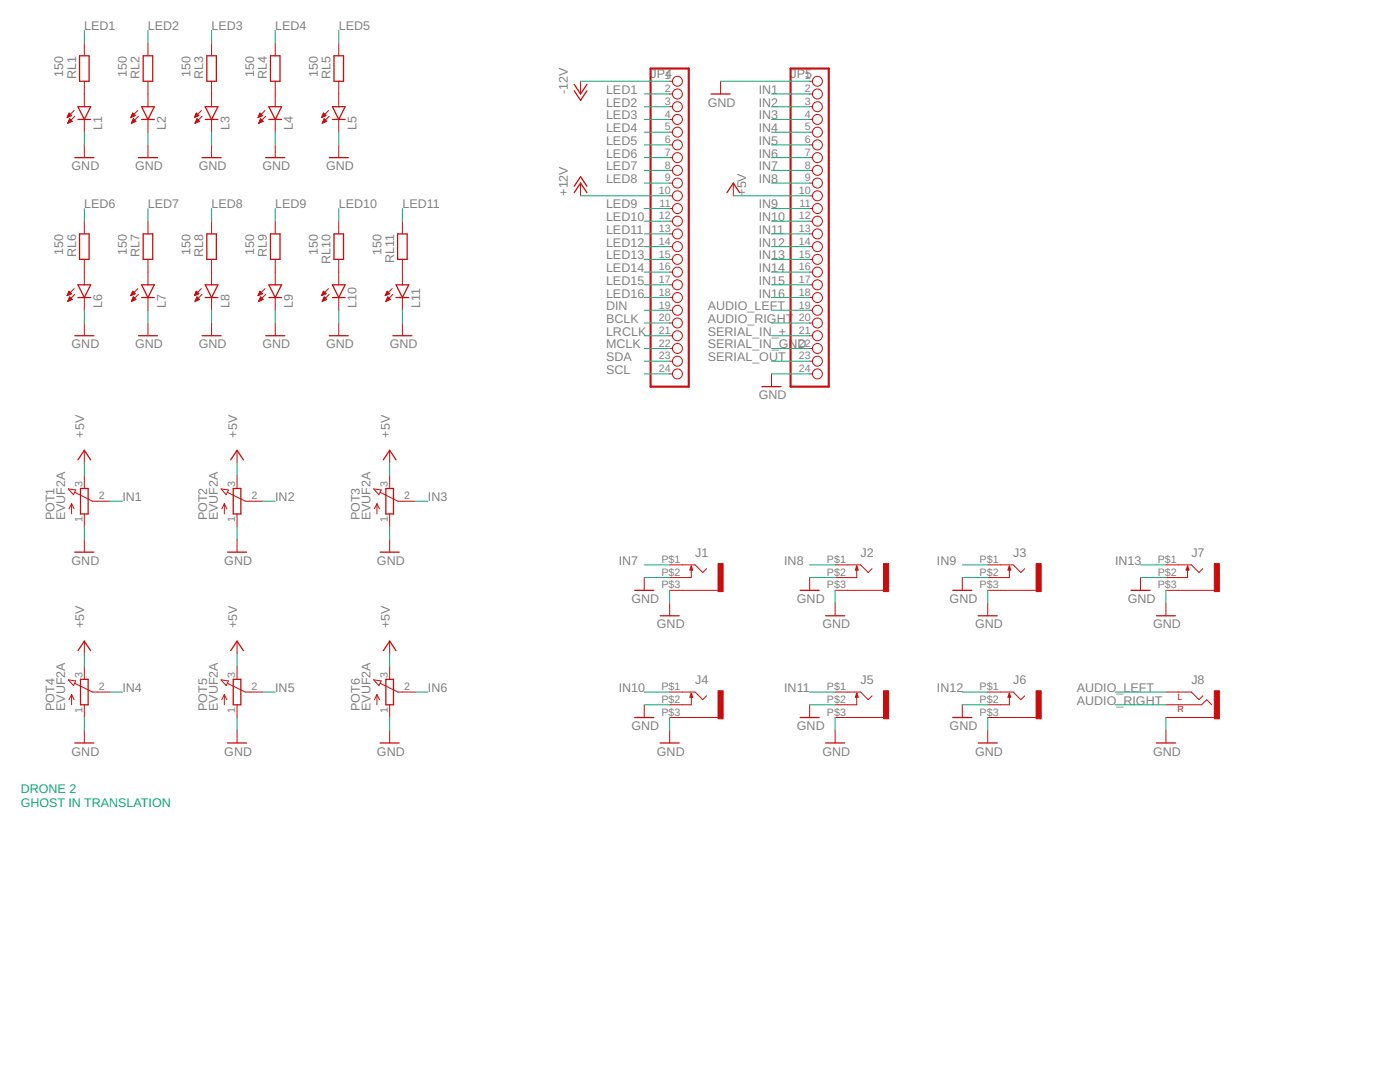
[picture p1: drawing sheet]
<svg xmlns="http://www.w3.org/2000/svg" width="279mm" height="216mm" viewBox="0 0 279 216" stroke-linecap="round" stroke-linejoin="round" font-family="sans-serif">
<g fill="none" stroke="#c90d0c" stroke-width=".25">
<path d="M15.9 11.1h1.9v5.1h-1.9zM28.6 11.1h1.9v5.1h-1.9zM41.3 11.1h1.9v5.1h-1.9zM54 11.1h1.9v5.1h-1.9zM66.7 11.1h1.9v5.1h-1.9zM114.6 16.8l1.3 2 1.2-2M114.6 18.1l1.3 1.9 1.2-1.9M141.9 18.8h3.8M14.9 31.5h3.8M15.6 23.8h2.5M15.6 21.3h2.5l-1.3 2.5zM27.6 31.5h3.8"/>
<path d="M28.3 21.3h2.5l-1.3 2.5zM28.3 23.8h2.5M40.3 31.5h3.8M41 23.8h2.5M41 21.3h2.5l-1.3 2.5zM53 31.5h3.8M53.7 23.8h2.5M53.7 21.3h2.5l-1.3 2.5zM65.7 31.5h3.8M66.3 23.8h2.6M66.3 21.3h2.6l-1.3 2.5zM114.6 38.4l1.3-1.9 1.2 1.9"/>
<path d="M114.6 37.2l1.3-1.9 1.2 1.9M145.1 38.4l1.2-1.9 1.3 1.9M15.6 56.8h2.5l-1.3 2.6zM15.6 59.4h2.5M15.9 46.7h1.9v5.1h-1.9zM28.3 59.4h2.5M28.3 56.8h2.5l-1.3 2.6zM28.6 46.7h1.9v5.1h-1.9zM41 59.4h2.5M41 56.8h2.5l-1.3 2.6zM41.3 46.7h1.9v5.1h-1.9zM53.7 59.4h2.5"/>
<path d="M53.7 56.8h2.5l-1.3 2.6zM54 46.7h1.9v5.1h-1.9zM66.3 59.4h2.6M66.3 56.8h2.6l-1.3 2.6zM66.7 46.7h1.9v5.1h-1.9zM79 59.4h2.6M79 56.8h2.6l-1.3 2.6zM79.4 46.7h1.9v5.1h-1.9zM14.9 67h3.8M27.6 67h3.8M40.3 67h3.8M53 67h3.8"/>
<path d="M65.7 67h3.8M78.4 67h3.8M152.1 77.2h3.8M15.6 91.8l1.2-1.9 1.3 1.9M16.1 97.5h1.5v5.1h-1.5zM46 91.8l1.3-1.9 1.3 1.9M46.5 97.5h1.6v5.1h-1.6zM76.5 91.8l1.3-1.9 1.2 1.9M77 97.5h1.5v5.1h-1.5zM14.9 110.2h3.8M45.4 110.2h3.8M75.9 110.2h3.8"/>
<path d="M126.7 117.8h3.8M138 113l.2 .7h-.5zM159.7 117.8h3.8M171 113l.2 .7h-.5zM190.1 117.8h3.9M201.4 113l.3 .7h-.5zM225.7 117.8h3.8M237 113l.3 .7h-.6zM15.6 129.8l1.2-1.9 1.3 1.9M16.1 135.6h1.5v5h-1.5zM46 129.8l1.3-1.9 1.3 1.9M46.5 135.6h1.6v5h-1.6z"/>
<path d="M76.5 129.8l1.3-1.9 1.2 1.9M77 135.6h1.5v5h-1.5zM131.7 122.9h3.9M138 138.3l.2 .8h-.5zM164.8 122.9h3.8M171 138.3l.2 .8h-.5zM195.2 122.9h3.8M201.4 138.3l.3 .8h-.5zM230.8 122.9h3.8M14.9 148.3h3.8M45.4 148.3h3.8M75.9 148.3h3.8"/>
<path d="M126.7 143.2h3.8M131.7 148.3h3.9M159.7 143.2h3.8M164.8 148.3h3.8M190.1 143.2h3.9M195.2 148.3h3.8M230.8 148.3h3.8"/>
</g>
<g fill="none" stroke="#c90d0c" stroke-width=".2">
<path d="M16.8 8.6v2.5M16.8 16.2v5.1M29.5 8.6v2.5M29.5 16.2v5.1M42.2 8.6v2.5M42.2 16.2v5.1M54.9 8.6v2.5M54.9 16.2v5.1M67.6 8.6v2.5M67.6 16.2v5.1M115.9 16.2v2.6M133.6 16.2h.6"/>
<path d="M133.6 18.8h.6M143.8 16.2v2.6M161.6 16.2h.5M161.6 18.8h.5M13.4 23.3h.3M13.5 23.2h.4M13.5 23.1h.7M13.5 24.6h.1M13.6 23h.6M13.6 24.4h.3M13.7 22.9h.4M13.7 24.3h.5"/>
<path d="M13.7 22.7h.2M13.7 24.2h.7M13.8 22.6h.1M13.8 24.1h.5M13.8 22.6l.5 .5-.9 .4zM13.8 23.9h.3M13.8 23.8h.2M13.9 23.7l.5 .5-.9 .4zM14.8 22.1l-1.4 1.4M14.9 23.2l-1.4 1.4M16.8 23.8v2.6M16.8 28.9v2.6"/>
<path d="M26.1 23.3h.3M26.2 23.2h.4M26.2 23.1h.7M26.2 24.6h.1M26.3 23h.6M26.3 24.4h.3M26.4 22.9h.4M26.4 24.3h.5M26.4 22.7h.2M26.4 24.2h.7M26.4 24.1h.6M26.5 22.6h.1"/>
<path d="M26.5 22.6l.5 .5-.9 .4zM26.5 23.9h.3M26.5 23.8h.2M27.1 24.2l-.5-.5-.4 .9M27.1 24.2l-.9 .4M27.5 22.1l-1.4 1.4M27.6 23.2l-1.4 1.4M29.5 23.8v2.6M29.5 28.9v2.6M38.8 23.3h.2M38.9 23.2h.4M38.9 23.1h.7"/>
<path d="M38.9 24.6h.1M39 23h.6M39 24.4h.3M39 24.3h.6M39.1 22.9h.4M39.1 22.7h.2M39.1 24.2h.7M39.1 24.1h.6M39.2 22.6h.1M39.2 22.6l.5 .5-.9 .4zM39.2 23.9h.3M39.2 23.8h.2"/>
<path d="M39.8 24.2l-.5-.5-.4 .9M39.8 24.2l-.9 .4M40.2 22.1l-1.4 1.4M40.3 23.2l-1.4 1.4M42.2 23.8v2.6M42.2 28.9v2.6M51.5 23.3h.2M51.6 23.2h.4M51.6 24.6h.1M51.6 23.1h.7M51.7 23h.6M51.7 24.4h.3"/>
<path d="M51.7 24.3h.6M51.8 22.9h.4M51.8 22.7h.2M51.8 24.2h.7M51.8 22.6h.1M51.8 24.1h.6M51.9 22.6l.5 .5-.9 .4zM51.9 23.9h.3M51.9 23.8h.2M52 23.7l.5 .5-.9 .4zM52.9 22.1l-1.4 1.4M53 23.2l-1.4 1.4"/>
<path d="M54.9 23.8v2.6M54.9 28.9v2.6M64.2 23.3h.2M64.3 23.2h.4M64.3 24.6h.1M64.3 23.1h.7M64.4 23h.6M64.4 24.4h.3M64.4 22.9h.5M64.4 24.3h.6M64.5 22.7h.2M64.5 24.2h.7"/>
<path d="M64.5 22.6h.1M64.5 24.1h.6M64.6 22.6l.5 .5-.9 .4zM64.6 23.9h.3M64.6 23.8h.2M64.7 23.7l-.4 .9M64.7 23.7l.5 .5-.9 .4M64.7 23.7h.1M65.6 22.1l-1.4 1.4M65.7 23.2l-1.4 1.4M67.6 23.8v2.6M67.6 28.9v2.6"/>
<path d="M115.9 36.5v2.6M133.6 21.3h.6M133.6 23.8h.6M133.6 26.4h.6M133.6 28.9h.6M133.6 31.5h.6M133.6 34h.6M133.6 36.5h.6M133.6 39.1h.6M146.3 36.5v2.6M161.6 21.3h.5M161.6 23.8h.5"/>
<path d="M161.6 26.4h.5M161.6 28.9h.5M161.6 31.5h.5M161.6 34h.5M161.6 36.5h.5M161.6 39.1h.5M13.4 58.9h.2M13.5 58.8h.4M13.5 58.7h.6M13.6 58.6h.6M13.6 58.4h.5M13.6 59.9h.5"/>
<path d="M13.7 58.3h.3M13.7 59.8h.7M13.7 58.2h.2M13.7 59.6h.6M13.8 58.1l.5 .5-.9 .4zM13.8 59.5h.4M13.8 59.4h.3M13.9 59.3h.1M13.9 59.2l.5 .6-.9 .3zM14.8 57.6l-1.4 1.4M14.9 58.7l-1.4 1.4M16.8 44.1v2.6"/>
<path d="M16.8 51.8v5M16.8 59.4v2.5M26.1 58.9h.2M26.2 58.8h.4M26.2 58.7h.6M26.3 58.6h.6M26.3 58.4h.5M26.3 59.9h.5M26.4 59.8h.7M26.4 58.3h.3M26.4 58.2h.2M26.4 59.6h.6"/>
<path d="M26.5 59.5h.4M26.5 58.1l.5 .5-.9 .4zM26.5 59.4h.3M26.6 59.3h.1M27.1 59.8l-.5-.6-.4 .9M27.1 59.8l-.9 .3M27.5 57.6l-1.4 1.4M27.6 58.7l-1.4 1.4M29.5 44.1v2.6M29.5 51.8v5M29.5 59.4v2.5M38.8 58.9h.2"/>
<path d="M38.9 58.8h.3M38.9 58.7h.6M39 58.6h.6M39 58.4h.5M39 59.9h.5M39.1 58.3h.3M39.1 59.8h.7M39.1 58.2h.2M39.1 59.6h.6M39.2 59.5h.4M39.2 58.1l.5 .5-.9 .4zM39.2 59.4h.3"/>
<path d="M39.3 59.3h.1M39.8 59.8l-.5-.6-.4 .9M39.8 59.8l-.9 .3M40.2 57.6l-1.4 1.4M40.3 58.7l-1.4 1.4M42.2 44.1v2.6M42.2 51.8v5M42.2 59.4v2.5M51.5 58.9h.2M51.6 58.8h.3M51.6 58.7h.6M51.7 58.6h.6"/>
<path d="M51.7 58.4h.5M51.7 59.9h.5M51.8 58.3h.3M51.8 59.8h.7M51.8 58.2h.2M51.8 59.6h.6M51.9 59.5h.4M51.9 58.1l.5 .5-.9 .4zM51.9 59.4h.3M52 59.3h.1M52 59.2l.5 .6-.9 .3zM52.9 57.6l-1.4 1.4"/>
<path d="M53 58.7l-1.4 1.4M54.9 44.1v2.6M54.9 51.8v5M54.9 59.4v2.5M64.2 58.9h.2M64.3 58.8h.3M64.3 58.7h.6M64.4 58.6h.6M64.4 58.4h.5M64.4 59.9h.5M64.5 58.3h.3M64.5 59.8h.7"/>
<path d="M64.5 58.2h.2M64.5 59.6h.6M64.6 58.1l.5 .5-.9 .4zM64.6 59.5h.4M64.6 59.4h.3M64.7 59.3h.1M65.2 59.8l-.5-.6-.4 .9M65.2 59.8l-.9 .3M65.6 57.6l-1.4 1.4M65.7 58.7l-1.4 1.4M67.6 44.1v2.6M67.6 51.8v5"/>
<path d="M67.6 59.4v2.5M76.9 58.9h.2M77 58.8h.3M77 58.7h.6M77.1 58.6h.6M77.1 58.4h.5M77.1 59.9h.5M77.2 58.3h.3M77.2 59.8h.7M77.2 59.6h.6M77.2 58.2h.2M77.3 58.1l.5 .5-.9 .4z"/>
<path d="M77.3 59.5h.4M77.3 59.4h.3M77.4 59.3h.1M77.9 59.8l-.5-.6-.4 .9M77.9 59.8l-.9 .3M78.3 57.6l-1.4 1.4M78.4 58.7l-1.4 1.4M80.3 44.1v2.6M80.3 51.8v5M80.3 59.4v2.5M133.6 41.6h.6M133.6 44.1h.6"/>
<path d="M133.6 46.7h.6M133.6 49.2h.6M133.6 51.8h.6M133.6 54.3h.6M133.6 56.8h.6M133.6 59.4h.6M161.6 41.6h.5M161.6 44.1h.5M161.6 46.7h.5M161.6 49.2h.5M161.6 51.8h.5M161.6 54.3h.5"/>
<path d="M161.6 56.8h.5M161.6 59.4h.5M13.5 60.1h.1M13.6 60h.2M16.8 64.5v2.5M26.2 60.1h.1M26.3 60h.2M29.5 64.5v2.5M38.9 60.1h.1M39 60h.2M42.2 64.5v2.5M51.6 60.1h.1"/>
<path d="M51.7 60h.2M54.9 64.5v2.5M64.3 60.1h.1M64.4 60h.2M67.6 64.5v2.5M77 60.1h.1M77.1 60h.2M80.3 64.5v2.5M133.6 61.9h.6M133.6 64.5h.6M133.6 67h.6M133.6 69.5h.6"/>
<path d="M133.6 72.1h.6M133.6 74.6h.6M154 74.6v2.6M161.6 61.9h.5M161.6 64.5h.5M161.6 67h.5M161.6 69.5h.5M161.6 72.1h.5M161.6 74.6h.5M13.6 97.6l1.5 .2-.4 .9zM14.9 98.3l3.6 1.7h3.4M16.8 89.9v2.5"/>
<path d="M16.8 94.9v2.6M44.1 97.6l1.5 .2-.5 .9zM45.4 98.3l3.6 1.7h3.4M47.3 89.9v2.5M47.3 94.9v2.6M74.6 97.6l1.5 .2-.5 .9zM75.9 98.3l3.5 1.7h3.4M77.8 89.9v2.5M77.8 94.9v2.6M14.3 100.5v2.1M14.3 100.5l-.5 1M14.3 100.5l.5 1"/>
<path d="M16.8 102.6v2.5M16.8 107.6v2.6M44.8 100.5v2.1M44.8 100.5l-.5 1M44.8 100.5l.5 1M47.3 102.6v2.5M47.3 107.6v2.6M75.2 100.5v2.1M75.2 100.5l-.5 1M75.2 100.5l.5 1M77.8 102.6v2.5M77.8 107.6v2.6"/>
<path d="M128.6 115.3v2.5M133.6 112.7h5.1l1.6 1.5 .7-.7M133.6 117.8h9.7M138 113v2.3h-4.4M161.6 115.3v2.5M166.7 112.7h5l1.6 1.5 .7-.7M166.7 117.8h9.6M171 113v2.3h-4.3M192 115.3v2.5M197.1 112.7h5.1l1.5 1.5 .8-.7M197.1 117.8h9.7M201.4 113v2.3h-4.3"/>
<path d="M227.6 115.3v2.5M232.7 112.7h5.1l1.5 1.5 .8-.7M232.7 117.8h9.6M237 113v2.3h-4.3M13.6 135.7l1.5 .2-.4 .9zM14.3 138.6v2M14.3 138.6l-.5 1M14.3 138.6l.5 1M14.9 136.4l3.6 1.7h3.4M16.8 127.9v2.6M16.8 133v2.6M44.1 135.7l1.5 .2-.5 .9z"/>
<path d="M44.8 138.6v2M44.8 138.6l-.5 1M44.8 138.6l.5 1M45.4 136.4l3.6 1.7h3.4M47.3 127.9v2.6M47.3 133v2.6M74.6 135.7l1.5 .2-.5 .9zM75.2 138.6v2M75.2 138.6l-.5 1M75.2 138.6l.5 1M75.9 136.4l3.5 1.7h3.4M77.8 127.9v2.6"/>
<path d="M77.8 133v2.6M133.6 120.3v2.6M133.6 138.1h5.1l1.6 1.5 .7-.7M138 138.3v2.3h-4.4M166.7 120.3v2.6M166.7 138.1h5l1.6 1.5 .7-.7M171 138.3v2.3h-4.3M197.1 120.3v2.6M197.1 138.1h5.1l1.5 1.5 .8-.7M201.4 138.3v2.3h-4.3M232.7 120.3v2.6M232.7 138.1h5.1l1.5 1.5 .8-.7"/>
<path d="M16.8 140.6v2.6M16.8 145.7v2.6M47.3 140.6v2.6M47.3 145.7v2.6M77.8 140.6v2.6M77.8 145.7v2.6M128.6 140.6v2.6M133.6 145.7v2.6M133.6 143.2h9.7M161.6 140.6v2.6M166.7 145.7v2.6M166.7 143.2h9.6"/>
<path d="M192 140.6v2.6M197.1 145.7v2.6M197.1 143.2h9.7M232.7 145.7v2.6M232.7 140.6h7.1l1-1 1 1M232.7 143.2h9.6"/>
<circle cx="135.2" cy="18.8" r=".99"/>
<circle cx="135.2" cy="16.2" r=".99"/>
<circle cx="163.1" cy="18.8" r=".99"/>
<circle cx="163.1" cy="16.2" r=".99"/>
<circle cx="135.2" cy="28.9" r=".99"/>
<circle cx="135.2" cy="26.4" r=".99"/>
<circle cx="135.2" cy="21.3" r=".99"/>
<circle cx="135.2" cy="23.8" r=".99"/>
<circle cx="135.2" cy="39.1" r=".99"/>
<circle cx="135.2" cy="31.5" r=".99"/>
<circle cx="135.2" cy="34" r=".99"/>
<circle cx="135.2" cy="36.5" r=".99"/>
<circle cx="163.1" cy="28.9" r=".99"/>
<circle cx="163.1" cy="21.3" r=".99"/>
<circle cx="163.1" cy="23.8" r=".99"/>
<circle cx="163.1" cy="26.4" r=".99"/>
<circle cx="163.1" cy="39.1" r=".99"/>
<circle cx="163.1" cy="34" r=".99"/>
<circle cx="163.1" cy="36.5" r=".99"/>
<circle cx="163.1" cy="31.5" r=".99"/>
<circle cx="135.2" cy="41.6" r=".99"/>
<circle cx="135.2" cy="44.1" r=".99"/>
<circle cx="135.2" cy="59.4" r=".99"/>
<circle cx="135.2" cy="46.7" r=".99"/>
<circle cx="135.2" cy="56.8" r=".99"/>
<circle cx="135.2" cy="49.2" r=".99"/>
<circle cx="135.2" cy="54.3" r=".99"/>
<circle cx="135.2" cy="51.8" r=".99"/>
<circle cx="163.1" cy="41.6" r=".99"/>
<circle cx="163.1" cy="44.1" r=".99"/>
<circle cx="163.1" cy="49.2" r=".99"/>
<circle cx="163.1" cy="51.8" r=".99"/>
<circle cx="163.1" cy="54.3" r=".99"/>
<circle cx="163.1" cy="46.7" r=".99"/>
<circle cx="163.1" cy="56.8" r=".99"/>
<circle cx="163.1" cy="59.4" r=".99"/>
<circle cx="135.2" cy="67" r=".99"/>
<circle cx="135.2" cy="69.5" r=".99"/>
<circle cx="135.2" cy="72.1" r=".99"/>
<circle cx="135.2" cy="74.6" r=".99"/>
<circle cx="135.2" cy="64.5" r=".99"/>
<circle cx="135.2" cy="61.9" r=".99"/>
<circle cx="163.1" cy="69.5" r=".99"/>
<circle cx="163.1" cy="72.1" r=".99"/>
<circle cx="163.1" cy="64.5" r=".99"/>
<circle cx="163.1" cy="67" r=".99"/>
<circle cx="163.1" cy="74.6" r=".99"/>
<circle cx="163.1" cy="61.9" r=".99"/>
</g>
<g fill="#c90d0c" stroke="#c90d0c" stroke-width=".2">
<path d="M143.3 112.5h1v5.5h-1z"/>
<path d="M176.3 112.5h1v5.5h-1z"/>
<path d="M206.8 112.5h1v5.5h-1z"/>
<path d="M242.3 112.5h1.1v5.5h-1.1z"/>
<path d="M143.3 137.8h1v5.6h-1z"/>
<path d="M176.3 137.8h1v5.6h-1z"/>
<path d="M206.8 137.8h1v5.6h-1z"/>
<path d="M242.3 137.8h1.1v5.6h-1.1z"/>
</g>
<path d="M129.8 13.7h7.7v63.5h-7.7zM157.8 13.7h7.6v63.5h-7.6z" fill="none" stroke="#c90d0c" stroke-width=".42"/>
<g fill="none" stroke="#0dab76" stroke-width=".2">
<path d="M16.8 6.1v2.5M29.5 6.1v2.5M42.2 6.1v2.5M54.9 6.1v2.5M67.6 6.1v2.5M115.9 16.2h17.7M128.6 18.8h5M143.8 16.2h17.8M154 18.8h7.6M16.8 26.4v2.5M29.5 26.4v2.5M42.2 26.4v2.5"/>
<path d="M54.9 26.4v2.5M67.6 26.4v2.5M115.9 39.1h17.7M128.6 31.5h5M128.6 21.3h5M128.6 23.8h5M128.6 26.4h5M128.6 28.9h5M128.6 34h5M128.6 36.5h5M146.3 39.1h15.3M154 31.5h7.6"/>
<path d="M154 21.3h7.6M154 23.8h7.6M154 26.4h7.6M154 28.9h7.6M154 34h7.6M154 36.5h7.6M16.8 41.6v2.5M29.5 41.6v2.5M42.2 41.6v2.5M54.9 41.6v2.5M67.6 41.6v2.5M80.3 41.6v2.5"/>
<path d="M128.6 41.6h5M128.6 44.1h5M128.6 46.7h5M128.6 49.2h5M128.6 51.8h5M128.6 54.3h5M128.6 56.8h5M128.6 59.4h5M154 41.6h7.6M154 44.1h7.6M154 46.7h7.6M154 49.2h7.6"/>
<path d="M154 51.8h7.6M154 54.3h7.6M154 56.8h7.6M154 59.4h7.6M16.8 61.9v2.6M29.5 61.9v2.6M42.2 61.9v2.6M54.9 61.9v2.6M67.6 61.9v2.6M80.3 61.9v2.6M128.6 74.6h5M128.6 69.5h5"/>
<path d="M128.6 67h5M128.6 64.5h5M128.6 61.9h5M128.6 72.1h5M154 74.6h7.6M154 69.5h7.6M154 67h7.6M154 64.5h7.6M154 61.9h7.6M154 72.1h7.6M16.8 92.4v2.5M47.3 92.4v2.5"/>
<path d="M77.8 92.4v2.5M16.8 105.1v2.5M21.9 100h2.5M47.3 105.1v2.5M52.4 100h2.5M77.8 105.1v2.5M82.8 100h2.6M128.6 115.3h5M128.6 112.7h5M133.6 117.8v2.5M161.6 115.3h5.1M161.6 112.7h5.1"/>
<path d="M166.7 117.8v2.5M192 115.3h5.1M192 112.7h5.1M197.1 117.8v2.5M227.6 115.3h5.1M227.6 112.7h5.1M232.7 117.8v2.5M16.8 130.5v2.5M21.9 138.1h2.5M47.3 130.5v2.5M52.4 138.1h2.5M77.8 130.5v2.5"/>
<path d="M82.8 138.1h2.6M128.6 138.1h5M161.6 138.1h5.1M192 138.1h5.1M222.5 138.1h10.2M16.8 143.2v2.5M47.3 143.2v2.5M77.8 143.2v2.5M128.6 140.6h5M133.6 143.2v2.5M161.6 140.6h5.1M166.7 143.2v2.5"/>
<path d="M192 140.6h5.1M197.1 143.2v2.5M222.5 140.6h10.2M232.7 143.2v2.5"/>
</g>
<g font-size="2.5" fill="#808080">
<text x="16.8" y="6.1">LED1</text>
<text x="29.5" y="6.1">LED2</text>
<text x="42.2" y="6.1">LED3</text>
<text x="54.9" y="6.1">LED4</text>
<text x="67.6" y="6.1">LED5</text>
<text x="12.6" y="15.3" transform="rotate(-90 12.6 15.3)">150</text>
<text x="15.2" y="15.7" transform="rotate(-90 15.2 15.7)">RL1</text>
<text x="25.3" y="15.3" transform="rotate(-90 25.3 15.3)">150</text>
<text x="27.9" y="15.7" transform="rotate(-90 27.9 15.7)">RL2</text>
<text x="38" y="15.3" transform="rotate(-90 38 15.3)">150</text>
<text x="40.6" y="15.7" transform="rotate(-90 40.6 15.7)">RL3</text>
<text x="50.7" y="15.3" transform="rotate(-90 50.7 15.3)">150</text>
<text x="53.3" y="15.7" transform="rotate(-90 53.3 15.7)">RL4</text>
<text x="63.4" y="15.3" transform="rotate(-90 63.4 15.3)">150</text>
<text x="66" y="15.7" transform="rotate(-90 66 15.7)">RL5</text>
<text x="129.8" y="15.6">JP4</text>
<text x="157.8" y="15.6">JP5</text>
<text x="113.3" y="18.7" transform="rotate(-90 113.3 18.7)">-12V</text>
<text x="120.9" y="18.7">LED1</text>
<text x="120.9" y="21.3">LED2</text>
<text x="120.9" y="23.8">LED3</text>
<text x="141.3" y="21.3">GND</text>
<text x="151.4" y="18.7">IN1</text>
<text x="151.4" y="21.3">IN2</text>
<text x="151.4" y="23.8">IN3</text>
<text x="20.4" y="25.9" transform="rotate(-90 20.4 25.9)">L1</text>
<text x="33.1" y="25.9" transform="rotate(-90 33.1 25.9)">L2</text>
<text x="45.8" y="25.9" transform="rotate(-90 45.8 25.9)">L3</text>
<text x="58.5" y="25.9" transform="rotate(-90 58.5 25.9)">L4</text>
<text x="71.2" y="25.9" transform="rotate(-90 71.2 25.9)">L5</text>
<text x="120.9" y="26.4">LED4</text>
<text x="120.9" y="28.9">LED5</text>
<text x="151.4" y="26.4">IN4</text>
<text x="151.4" y="28.9">IN5</text>
<text x="14.3" y="34">GND</text>
<text x="27" y="34">GND</text>
<text x="39.7" y="34">GND</text>
<text x="52.4" y="34">GND</text>
<text x="65.1" y="34">GND</text>
<text x="120.9" y="31.4">LED6</text>
<text x="120.9" y="34">LED7</text>
<text x="151.4" y="31.4">IN6</text>
<text x="151.4" y="34">IN7</text>
<text x="16.8" y="41.6">LED6</text>
<text x="29.5" y="41.6">LED7</text>
<text x="42.2" y="41.6">LED8</text>
<text x="54.9" y="41.6">LED9</text>
<text x="67.6" y="41.6">LED10</text>
<text x="80.3" y="41.6">LED11</text>
<text x="113.3" y="39.1" transform="rotate(-90 113.3 39.1)">+12V</text>
<text x="120.9" y="36.5">LED8</text>
<text x="120.9" y="41.6">LED9</text>
<text x="148.9" y="39.1" transform="rotate(-90 148.9 39.1)">+5V</text>
<text x="151.4" y="36.5">IN8</text>
<text x="151.4" y="41.6">IN9</text>
<text x="120.9" y="44.1">LED10</text>
<text x="120.9" y="46.7">LED11</text>
<text x="151.4" y="44.1">IN10</text>
<text x="151.4" y="46.7">IN11</text>
<text x="12.6" y="50.9" transform="rotate(-90 12.6 50.9)">150</text>
<text x="15.2" y="51.3" transform="rotate(-90 15.2 51.3)">RL6</text>
<text x="25.3" y="50.9" transform="rotate(-90 25.3 50.9)">150</text>
<text x="27.9" y="51.3" transform="rotate(-90 27.9 51.3)">RL7</text>
<text x="38" y="50.9" transform="rotate(-90 38 50.9)">150</text>
<text x="40.6" y="51.3" transform="rotate(-90 40.6 51.3)">RL8</text>
<text x="50.7" y="50.9" transform="rotate(-90 50.7 50.9)">150</text>
<text x="53.3" y="51.3" transform="rotate(-90 53.3 51.3)">RL9</text>
<text x="63.4" y="50.9" transform="rotate(-90 63.4 50.9)">150</text>
<text x="66" y="52.7" transform="rotate(-90 66 52.7)">RL10</text>
<text x="76.1" y="50.9" transform="rotate(-90 76.1 50.9)">150</text>
<text x="78.7" y="52.5" transform="rotate(-90 78.7 52.5)">RL11</text>
<text x="120.9" y="49.2">LED12</text>
<text x="120.9" y="51.8">LED13</text>
<text x="151.4" y="49.2">IN12</text>
<text x="151.4" y="51.8">IN13</text>
<text x="120.9" y="54.3">LED14</text>
<text x="120.9" y="56.8">LED15</text>
<text x="120.9" y="59.4">LED16</text>
<text x="151.4" y="54.3">IN14</text>
<text x="151.4" y="56.8">IN15</text>
<text x="151.4" y="59.4">IN16</text>
<text x="20.4" y="61.4" transform="rotate(-90 20.4 61.4)">L6</text>
<text x="33.1" y="61.4" transform="rotate(-90 33.1 61.4)">L7</text>
<text x="45.8" y="61.4" transform="rotate(-90 45.8 61.4)">L8</text>
<text x="58.5" y="61.4" transform="rotate(-90 58.5 61.4)">L9</text>
<text x="71.2" y="61.4" transform="rotate(-90 71.2 61.4)">L10</text>
<text x="83.9" y="61.4" transform="rotate(-90 83.9 61.4)">L11</text>
<text x="120.9" y="64.5">BCLK</text>
<text x="120.9" y="61.9">DIN</text>
<text x="141.3" y="61.9">AUDIO_LEFT</text>
<text x="141.3" y="64.5">AUDIO_RIGHT</text>
<text x="14.3" y="69.5">GND</text>
<text x="27" y="69.5">GND</text>
<text x="39.7" y="69.5">GND</text>
<text x="52.4" y="69.5">GND</text>
<text x="65.1" y="69.5">GND</text>
<text x="77.8" y="69.5">GND</text>
<text x="120.9" y="69.5">MCLK</text>
<text x="120.9" y="67">LRCLK</text>
<text x="141.3" y="69.5">SERIAL_IN_GND</text>
<text x="141.3" y="67">SERIAL_IN_+</text>
<text x="120.9" y="72.1">SDA</text>
<text x="120.9" y="74.6">SCL</text>
<text x="141.3" y="72.1">SERIAL_OUT</text>
<text x="151.4" y="79.7">GND</text>
<text x="16.8" y="87.3" transform="rotate(-90 16.8 87.3)">+5V</text>
<text x="47.3" y="87.3" transform="rotate(-90 47.3 87.3)">+5V</text>
<text x="77.8" y="87.3" transform="rotate(-90 77.8 87.3)">+5V</text>
<text x="24.4" y="100">IN1</text>
<text x="54.9" y="100">IN2</text>
<text x="85.4" y="100">IN3</text>
<text x="10.9" y="103.8" transform="rotate(-90 10.9 103.8)">POT1</text>
<text x="13" y="103.8" transform="rotate(-90 13 103.8)">EVUF2A</text>
<text x="41.3" y="103.8" transform="rotate(-90 41.3 103.8)">POT2</text>
<text x="43.5" y="103.8" transform="rotate(-90 43.5 103.8)">EVUF2A</text>
<text x="71.8" y="103.8" transform="rotate(-90 71.8 103.8)">POT3</text>
<text x="74" y="103.8" transform="rotate(-90 74 103.8)">EVUF2A</text>
<text x="14.3" y="112.7">GND</text>
<text x="44.8" y="112.7">GND</text>
<text x="75.2" y="112.7">GND</text>
<text x="123.5" y="112.7">IN7</text>
<text x="138.7" y="111.2">J1</text>
<text x="156.5" y="112.7">IN8</text>
<text x="171.7" y="111.2">J2</text>
<text x="187" y="112.7">IN9</text>
<text x="202.2" y="111.2">J3</text>
<text x="222.5" y="112.7">IN13</text>
<text x="237.8" y="111.2">J7</text>
<text x="16.8" y="125.4" transform="rotate(-90 16.8 125.4)">+5V</text>
<text x="47.3" y="125.4" transform="rotate(-90 47.3 125.4)">+5V</text>
<text x="77.8" y="125.4" transform="rotate(-90 77.8 125.4)">+5V</text>
<text x="126" y="120.3">GND</text>
<text x="131.1" y="125.4">GND</text>
<text x="159" y="120.3">GND</text>
<text x="164.1" y="125.4">GND</text>
<text x="189.5" y="120.3">GND</text>
<text x="194.6" y="125.4">GND</text>
<text x="225.1" y="120.3">GND</text>
<text x="230.1" y="125.4">GND</text>
<text x="138.7" y="136.6">J4</text>
<text x="171.7" y="136.6">J5</text>
<text x="202.2" y="136.6">J6</text>
<text x="237.8" y="136.6">J8</text>
<text x="10.9" y="141.9" transform="rotate(-90 10.9 141.9)">POT4</text>
<text x="13" y="141.9" transform="rotate(-90 13 141.9)">EVUF2A</text>
<text x="24.4" y="138.1">IN4</text>
<text x="41.3" y="141.9" transform="rotate(-90 41.3 141.9)">POT5</text>
<text x="43.5" y="141.9" transform="rotate(-90 43.5 141.9)">EVUF2A</text>
<text x="54.9" y="138.1">IN5</text>
<text x="71.8" y="141.9" transform="rotate(-90 71.8 141.9)">POT6</text>
<text x="74" y="141.9" transform="rotate(-90 74 141.9)">EVUF2A</text>
<text x="85.4" y="138.1">IN6</text>
<text x="123.5" y="138.1">IN10</text>
<text x="156.5" y="138.1">IN11</text>
<text x="187" y="138.1">IN12</text>
<text x="214.9" y="138.1">AUDIO_LEFT</text>
<text x="214.9" y="140.6">AUDIO_RIGHT</text>
<text x="126" y="145.7">GND</text>
<text x="159" y="145.7">GND</text>
<text x="189.5" y="145.7">GND</text>
<text x="14.3" y="150.8">GND</text>
<text x="44.8" y="150.8">GND</text>
<text x="75.2" y="150.8">GND</text>
<text x="131.1" y="150.8">GND</text>
<text x="164.1" y="150.8">GND</text>
<text x="194.6" y="150.8">GND</text>
<text x="230.1" y="150.8">GND</text>
</g>
<g font-size="2.5" fill="#0dab76">
<text x="4.1" y="158.3">DRONE 2</text>
<text x="4.1" y="161">GHOST IN TRANSLATION</text>
</g>
<g font-size="2.1" fill="#808080">
<text x="132.7" y="15.9">1</text>
<text x="160.6" y="15.9">1</text>
<text x="132.7" y="18.4">2</text>
<text x="132.7" y="20.9">3</text>
<text x="132.7" y="23.5">4</text>
<text x="160.6" y="18.4">2</text>
<text x="160.6" y="20.9">3</text>
<text x="160.6" y="23.5">4</text>
<text x="132.7" y="26">5</text>
<text x="132.7" y="28.6">6</text>
<text x="160.6" y="26">5</text>
<text x="160.6" y="28.6">6</text>
<text x="132.7" y="31.1">7</text>
<text x="132.7" y="33.6">8</text>
<text x="160.6" y="31.1">7</text>
<text x="160.6" y="33.6">8</text>
<text x="131.5" y="38.7">10</text>
<text x="131.6" y="41.2">11</text>
<text x="132.7" y="36.2">9</text>
<text x="159.4" y="38.7">10</text>
<text x="159.6" y="41.2">11</text>
<text x="160.6" y="36.2">9</text>
<text x="131.5" y="43.8">12</text>
<text x="131.5" y="46.3">13</text>
<text x="159.4" y="43.8">12</text>
<text x="159.4" y="46.3">13</text>
<text x="131.5" y="48.9">14</text>
<text x="131.5" y="51.4">15</text>
<text x="131.5" y="53.9">16</text>
<text x="159.4" y="48.9">14</text>
<text x="159.4" y="51.4">15</text>
<text x="159.4" y="53.9">16</text>
<text x="131.5" y="56.5">17</text>
<text x="131.5" y="59">18</text>
<text x="159.4" y="56.5">17</text>
<text x="159.4" y="59">18</text>
<text x="131.5" y="61.6">19</text>
<text x="131.5" y="64.1">20</text>
<text x="159.4" y="61.6">19</text>
<text x="159.4" y="64.1">20</text>
<text x="131.5" y="66.6">21</text>
<text x="131.5" y="69.2">22</text>
<text x="131.5" y="71.7">23</text>
<text x="159.4" y="66.6">21</text>
<text x="159.4" y="69.2">22</text>
<text x="159.4" y="71.7">23</text>
<text x="131.5" y="74.3">24</text>
<text x="159.4" y="74.3">24</text>
<text x="16.5" y="97.1" transform="rotate(-90 16.5 97.1)">3</text>
<text x="19.7" y="99.7">2</text>
<text x="46.9" y="97.1" transform="rotate(-90 46.9 97.1)">3</text>
<text x="50.2" y="99.7">2</text>
<text x="77.4" y="97.1" transform="rotate(-90 77.4 97.1)">3</text>
<text x="80.7" y="99.7">2</text>
<text x="16.5" y="104.1" transform="rotate(-90 16.5 104.1)">1</text>
<text x="46.9" y="104.1" transform="rotate(-90 46.9 104.1)">1</text>
<text x="77.4" y="104.1" transform="rotate(-90 77.4 104.1)">1</text>
<text x="132" y="112.3">P$1</text>
<text x="165" y="112.3">P$1</text>
<text x="195.5" y="112.3">P$1</text>
<text x="231.1" y="112.3">P$1</text>
<text x="132" y="117.4">P$3</text>
<text x="132" y="114.9">P$2</text>
<text x="165" y="117.4">P$3</text>
<text x="165" y="114.9">P$2</text>
<text x="195.5" y="117.4">P$3</text>
<text x="195.5" y="114.9">P$2</text>
<text x="231.1" y="117.4">P$3</text>
<text x="231.1" y="114.9">P$2</text>
<text x="16.5" y="135.2" transform="rotate(-90 16.5 135.2)">3</text>
<text x="19.7" y="137.7">2</text>
<text x="46.9" y="135.2" transform="rotate(-90 46.9 135.2)">3</text>
<text x="50.2" y="137.7">2</text>
<text x="77.4" y="135.2" transform="rotate(-90 77.4 135.2)">3</text>
<text x="80.7" y="137.7">2</text>
<text x="132" y="137.7">P$1</text>
<text x="165" y="137.7">P$1</text>
<text x="195.5" y="137.7">P$1</text>
<text x="16.5" y="142.2" transform="rotate(-90 16.5 142.2)">1</text>
<text x="46.9" y="142.2" transform="rotate(-90 46.9 142.2)">1</text>
<text x="77.4" y="142.2" transform="rotate(-90 77.4 142.2)">1</text>
<text x="132" y="142.8">P$3</text>
<text x="132" y="140.3">P$2</text>
<text x="165" y="142.8">P$3</text>
<text x="165" y="140.3">P$2</text>
<text x="195.5" y="142.8">P$3</text>
<text x="195.5" y="140.3">P$2</text>
</g>
<g font-size="1.8" fill="#c90d0c">
<text x="235" y="139.6">L</text>
<text x="235" y="142.2">R</text>
</g>
</svg>
